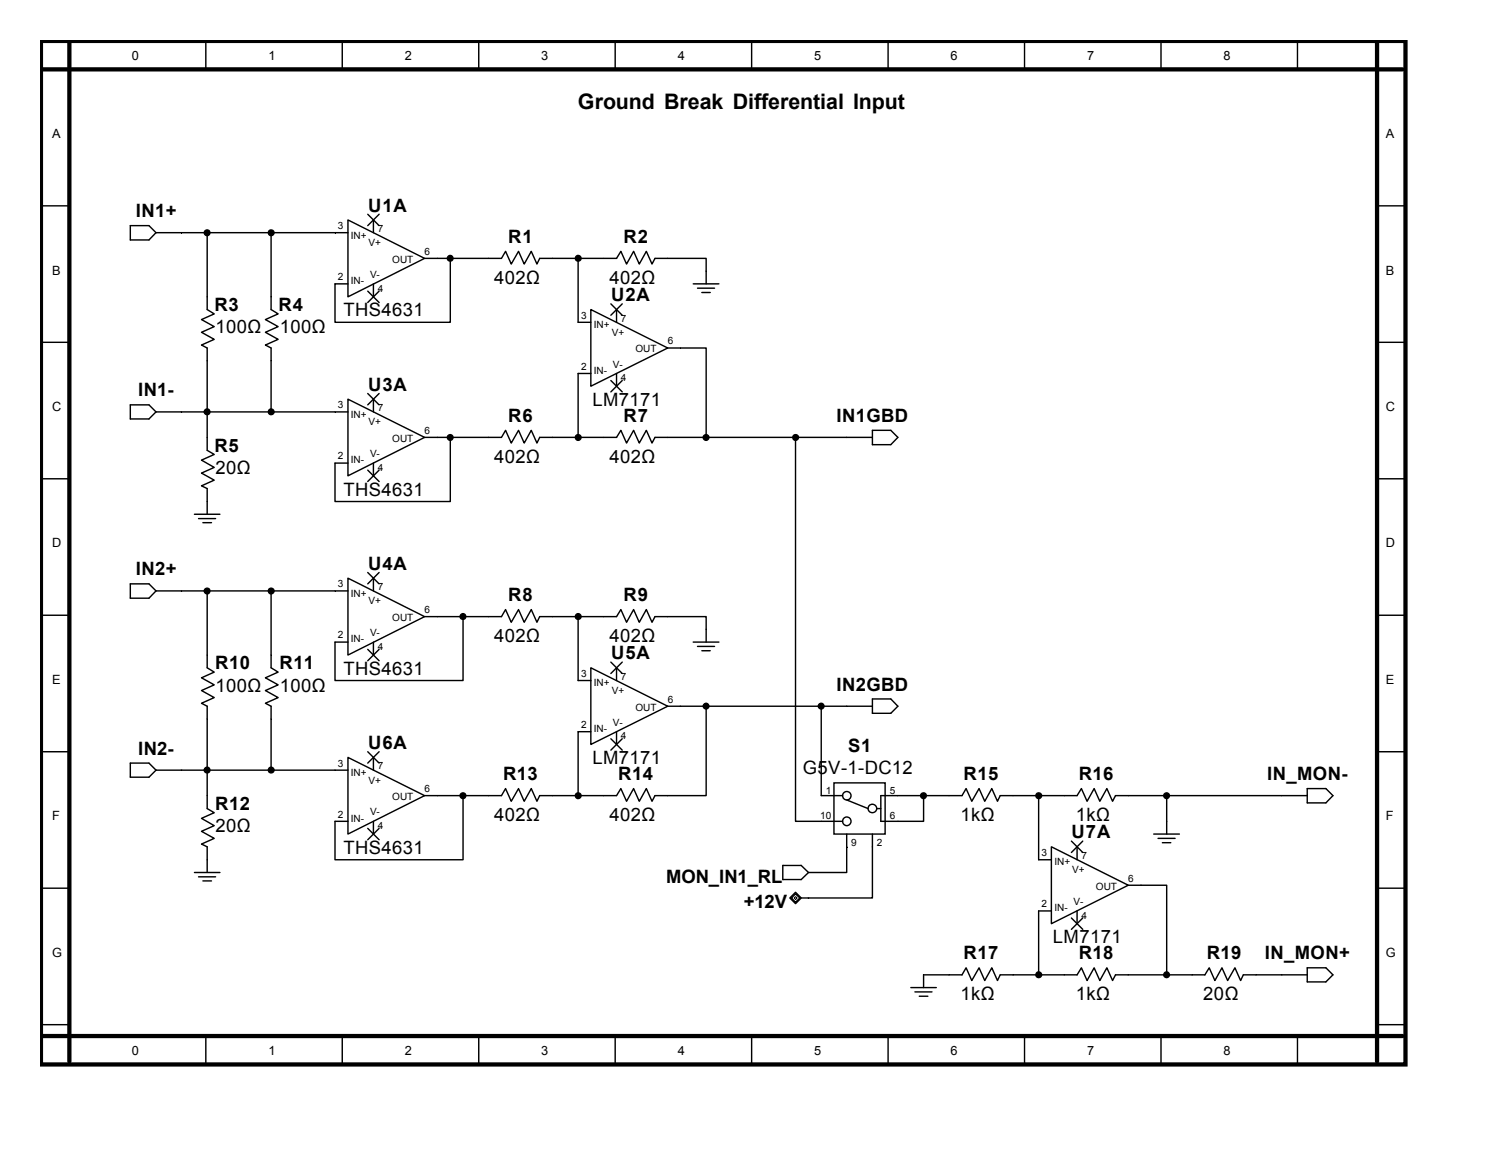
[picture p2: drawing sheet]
<svg xmlns="http://www.w3.org/2000/svg" width="279mm" height="216mm" viewBox="0 0 279 216" stroke-linecap="round" stroke-linejoin="round" font-family="sans-serif">
<path d="M7.6 7.6h254v190.5h-254zM7.6 12.9h253.5M12.9 7.6v190M256.3 7.6v190M7.6 192.8h253.5" fill="none" stroke="#000" stroke-width=".79"/>
<g fill="none" stroke="#000" stroke-width=".26">
<path d="M38.3 7.6v5.3M63.7 7.6v5.3M89.1 7.6v5.3M114.5 7.6v5.3M139.9 7.6v5.3M165.3 7.6v5.3M190.7 7.6v5.3M216.1 7.6v5.3M241.5 7.6v5.3M7.6 38.3h5.3M68.5 39.9l2.1 2.1M70.6 39.9l-2.1 2.1"/>
<path d="M256.3 38.3h5.3M24.3 42h3.4l1.3 1.3-1.3 1.4h-3.4zM29 43.3h9.6v14.3l1.3 .8-2.4 1.1 2.4 1.3-2.4 1 2.4 1.4-2.4 1 1.1 .6v19l1.3 .8-2.4 1 2.4 1.4-2.4 1.1 2.4 1.3-2.4 1 1.1 .5v4.8M62.4 43.3h2.4M64.8 40.9l14.2 7.2-14.2 7.1zM68.5 54.2l2.1 2.1M69.5 40.9v2.4M69.5 52.8v2.4M70.6 54.2l-2.1 2.1M79 48.1h14.3l.8-1.3 1.1 2.3 1.3-2.3 1.1 2.3 1.3-2.3 1 2.3 .6-1h14.3l.8-1.3 1 2.3 1.3-2.3 1.1 2.3 1.3-2.3 1.1 2.3 .5-1h9.5v4.7M83.8 48.1v11.9h-21.4v-7.2h2.4M107.6 48.1v11.9h2.4"/>
<path d="M110 57.6l14.3 7.2-14.3 7.1zM113.7 56.6l2.1 2.1M114.8 57.6v2.4M115.8 56.6l-2.1 2.1M129 52.8h4.8M129.8 53.6h3.2M130.6 54.4h1.6M7.6 63.7h5.3M24.3 75.4h3.4l1.3 1.3-1.3 1.3h-3.4zM29 76.7h9.6M62.4 76.7h2.4M64.8 74.3l14.2 7.1-14.2 7.2z"/>
<path d="M68.5 73.2l2.1 2.2M69.5 74.3v2.4M70.6 73.2l-2.1 2.2M110 69.5h-2.4v11.9M113.7 70.8l2.1 2.1M114.8 69.5v2.4M115.8 70.8l-2.1 2.1M124.3 64.8h2.4M256.3 63.7h5.3M7.6 89.1h5.3M36.2 95.7h4.7M37 96.5h3.1"/>
<path d="M37.8 97.3h1.6M68.5 87.5l2.1 2.1M69.5 86.2v2.4M70.6 87.5l-2.1 2.1M79 81.4h14.3l.8-1.3 1.1 2.4 1.3-2.4 1.1 2.4 1.3-2.4 1 2.4 .6-1.1h14.3l.8-1.3 1 2.4 1.3-2.4 1.1 2.4 1.3-2.4 1.1 2.4 .5-1.1h9.5M83.8 81.4v11.9h-21.4v-7.1h2.4M157.6 81.4h4.8M162.4 80.1h3.4l1.3 1.3-1.3 1.4h-3.4zM256.3 89.1h5.3M7.6 114.5h5.3M24.3 108.7h3.4l1.3 1.3-1.3 1.3h-3.4zM29 110h9.6v14.3l1.3 .8-2.4 1.1 2.4 1.3-2.4 1 2.4 1.3-2.4 1.1 1.1 .5v19.1l1.3 .8-2.4 1 2.4 1.4-2.4 1 2.4 1.3-2.4 1.1 1.1 .5v4.8"/>
<path d="M62.4 110h2.4M64.8 107.6l14.2 7.2-14.2 7.1zM68.5 106.6l2.1 2.1M69.5 107.6v2.4M69.5 119.5v2.4M70.6 106.6l-2.1 2.1M79 114.8h14.3l.8-1.3 1.1 2.3 1.3-2.3 1.1 2.3 1.3-2.3 1 2.3 .6-1h14.3l.8-1.3 1 2.3 1.3-2.3 1.1 2.3 1.3-2.3 1.1 2.3 .5-1h9.5v4.7M86.2 114.8v11.9h-23.8v-7.2h2.4M107.6 114.8v11.9h2.4M129 119.5h4.8M256.3 114.5h5.3M7.6 139.9h5.3"/>
<path d="M68.5 120.9l2.1 2.1M68.5 139.9l2.1 2.1M70.6 120.9l-2.1 2.1M70.6 139.9l-2.1 2.1M110 124.3l14.3 7.1-14.3 7.2zM110 136.2h-2.4v11.9M113.7 123.2l2.1 2.1M113.7 137.5l2.1 2.1M114.8 124.3v2.4M114.8 136.2v2.4M115.8 123.2l-2.1 2.1M115.8 137.5l-2.1 2.1"/>
<path d="M124.3 131.4h7.1M129.8 120.3h3.2M130.6 121.1h1.6M157.6 131.4h4.8M162.4 130.1h3.4l1.3 1.3-1.3 1.4h-3.4zM256.3 139.9h5.3M24.3 142h3.4l1.3 1.3-1.3 1.4h-3.4zM29 143.3h9.6M62.4 143.3h2.4M64.8 141l14.2 7.1-14.2 7.1zM68.5 154.2l2.1 2.1M69.5 141v2.3"/>
<path d="M69.5 152.9v2.3M70.6 154.2l-2.1 2.1M79 148.1h14.3l.8-1.3 1.1 2.3 1.3-2.3 1.1 2.3 1.3-2.3 1 2.3 .6-1h14.3l.8-1.3 1 2.3 1.3-2.3 1.1 2.3 1.3-2.3 1.1 2.3 .5-1h2.4M86.2 148.1v11.9h-23.8v-7.1h2.4M152.9 152.9h3.9M152.9 148.1h3.9M155.2 145.7h9.6v9.5h-9.6zM157.6 148.9l4 1.6M157.6 155.2v2.4M162.4 155.2v2.4M163.2 150.5h.8M167.1 148.1h-3.1v4.8h3.1"/>
<path d="M176.7 148.1h2.4l.7-1.3 1.1 2.3 1.3-2.3 1.1 2.3 1.3-2.3 1.1 2.3 .5-1h14.3l.8-1.3 1.1 2.3 1.3-2.3 1 2.3 1.3-2.3 1.1 2.3 .5-1h35.7M193.3 148.1v11.9h2.4M195.7 157.6l14.3 7.2-14.3 7.1zM199.4 156.5l2.1 2.2M200.5 157.6v2.4M201.5 156.5l-2.1 2.2M214.8 155.2h4.7M215.6 156h3.1M216.4 156.8h1.5M217.2 148.1v7.1M243.3 146.8h3.5l1.3 1.3-1.3 1.3h-3.5zM7.6 165.3h5.3"/>
<path d="M36.2 162.4h4.7M37 163.2h3.1M37.8 164h1.6M195.7 169.5h-2.4v11.9M199.4 170.9l2.1 2.1M200.5 169.5v2.4M201.5 170.9l-2.1 2.1M210 164.8h7.2v16.6M256.3 165.3h5.3M7.6 190.7h5.3M38.3 192.8v5.3M63.7 192.8v5.3"/>
<path d="M89.1 192.8v5.3M114.5 192.8v5.3M139.9 192.8v5.3M165.3 192.8v5.3M169.5 183.8h4.8M170.3 184.6h3.2M171.1 185.4h1.6M190.7 192.8v5.3M216.1 192.8v5.3M241.5 192.8v5.3M243.3 181.4h-11.9l-.5 1.1-1-2.4-1.4 2.4-1-2.4-1.4 2.4-1-2.4-.8 1.3h-16.7l-.5 1.1-1.1-2.4-1.3 2.4-1-2.4-1.3 2.4-1.1-2.4-.8 1.3h-14.3l-.5 1.1-1.1-2.4-1.3 2.4-1.1-2.4-1.3 2.4-1.1-2.4-.7 1.3h-7.2v2.4M243.3 180.1h3.5l1.3 1.3-1.3 1.4h-3.5z"/>
<path d="M256.3 190.7h5.3"/>
<circle cx="38.5" cy="43.3" r=".53"/>
<circle cx="83.8" cy="48.1" r=".53"/>
<circle cx="107.6" cy="48.1" r=".54"/>
<circle cx="38.5" cy="76.6" r=".53"/>
<circle cx="83.8" cy="81.4" r=".53"/>
<circle cx="107.6" cy="81.4" r=".54"/>
<circle cx="131.4" cy="81.4" r=".53"/>
<circle cx="38.5" cy="110" r=".53"/>
<circle cx="86.2" cy="114.7" r=".53"/>
<circle cx="107.6" cy="114.7" r=".54"/>
<circle cx="131.4" cy="131.4" r=".52"/>
<circle cx="38.5" cy="143.3" r=".53"/>
<circle cx="86.2" cy="148.1" r=".53"/>
<circle cx="107.6" cy="148.1" r=".54"/>
<circle cx="157.6" cy="152.9" r=".79"/>
<circle cx="157.6" cy="148.1" r=".79"/>
<circle cx="162.4" cy="150.5" r=".8"/>
<circle cx="193.4" cy="148.1" r=".54"/>
<circle cx="217.2" cy="148.1" r=".53"/>
<circle cx="193.4" cy="181.4" r=".54"/>
<circle cx="217.2" cy="181.4" r=".53"/>
</g>
<g fill="#000">
<circle cx="38.5" cy="43.3" r=".53"/>
<circle cx="83.8" cy="48.1" r=".53"/>
<circle cx="107.6" cy="48.1" r=".54"/>
<circle cx="38.5" cy="76.6" r=".53"/>
<circle cx="83.8" cy="81.4" r=".53"/>
<circle cx="107.6" cy="81.4" r=".54"/>
<circle cx="131.4" cy="81.4" r=".53"/>
<circle cx="38.5" cy="110" r=".53"/>
<circle cx="86.2" cy="114.7" r=".53"/>
<circle cx="107.6" cy="114.7" r=".54"/>
<circle cx="131.4" cy="131.4" r=".52"/>
<circle cx="38.5" cy="143.3" r=".53"/>
<circle cx="86.2" cy="148.1" r=".53"/>
<circle cx="107.6" cy="148.1" r=".54"/>
<circle cx="193.4" cy="148.1" r=".54"/>
<circle cx="217.2" cy="148.1" r=".53"/>
<circle cx="193.4" cy="181.4" r=".54"/>
<circle cx="217.2" cy="181.4" r=".53"/>
</g>
<path d="M148.1 166.1l1 1-1 1.1-1.1-1.1z" fill-rule="evenodd" fill="#fff"/>
<g fill="none" stroke="#000" stroke-width=".26">
<path d="M38.6 43.3h23.8M50.5 43.3v14.3l1.3 .8-2.4 1.1 2.4 1.3-2.4 1 2.4 1.4-2.4 1 1.1 .6v11.9M38.6 76.7h23.8M126.7 64.8h4.7v16.6h26.2M148.1 81.4v71.5h4.8M38.6 110h23.8M50.5 110v14.3l1.3 .8-2.4 1.1 2.4 1.3-2.4 1 2.4 1.3-2.4 1.1 1.1 .5v11.9M152.9 131.4v16.7M157.6 131.4h-26.2v16.7h-7.1M38.6 143.3h23.8M157.6 157.6v4.8h-7.1M162.4 157.6v9.5h-13.3"/>
<path d="M167.1 148.1h9.6M171.9 148.1v4.8h-4.8M145.7 161.1h3.4l1.4 1.3-1.4 1.3h-3.4zM148.1 166.1l1 1-1 1.1-1.1-1.1zM148.1 166.4l.8 .7-.8 .8-.8-.8z"/>
<circle cx="50.5" cy="43.3" r=".54"/>
<circle cx="50.5" cy="76.6" r=".54"/>
<circle cx="148.1" cy="81.4" r=".54"/>
<circle cx="50.5" cy="110" r=".54"/>
<circle cx="152.9" cy="131.4" r=".52"/>
<circle cx="50.5" cy="143.3" r=".54"/>
<circle cx="171.9" cy="148.1" r=".53"/>
</g>
<path d="M148.1 166.9l.3 .2-.3 .3-.3-.3z" fill="none" stroke="#000" stroke-width=".19"/>
<g fill="#000">
<circle cx="50.5" cy="43.3" r=".54"/>
<circle cx="50.5" cy="76.6" r=".54"/>
<circle cx="148.1" cy="81.4" r=".54"/>
<circle cx="50.5" cy="110" r=".54"/>
<circle cx="152.9" cy="131.4" r=".52"/>
<circle cx="50.5" cy="143.3" r=".54"/>
<circle cx="171.9" cy="148.1" r=".53"/>
</g>
<text font-size="4" x="107.6" y="20.3">Ground Break Differential Input</text>
<g font-size="3.4">
<text x="25.3" y="40.4">IN1+</text>
<text x="68.5" y="39.4">U1A</text>
<text x="94.6" y="45.2">R1</text>
<text x="116.1" y="45.2">R2</text>
<text x="92" y="52.8">402Ω</text>
<text x="113.5" y="52.8">402Ω</text>
<text x="39.9" y="57.9">R3</text>
<text x="51.9" y="57.9">R4</text>
<text x="63.9" y="58.9">THS4631</text>
<text x="113.7" y="56">U2A</text>
<text x="40.1" y="62.1">100Ω</text>
<text x="52.1" y="62.1">100Ω</text>
<text x="25.7" y="73.8">IN1-</text>
<text x="68.5" y="72.7">U3A</text>
<text x="110.3" y="75.6">LM7171</text>
<text x="94.6" y="78.5">R6</text>
<text x="116.1" y="78.5">R7</text>
<text x="155.7" y="78.5">IN1GBD</text>
<text x="39.9" y="84.1">R5</text>
<text x="40.1" y="88.3">20Ω</text>
<text x="92" y="86.1">402Ω</text>
<text x="113.5" y="86.1">402Ω</text>
<text x="63.9" y="92.2">THS4631</text>
<text x="25.3" y="107.1">IN2+</text>
<text x="68.5" y="106">U4A</text>
<text x="94.6" y="111.9">R8</text>
<text x="116.1" y="111.9">R9</text>
<text x="92" y="119.5">402Ω</text>
<text x="113.5" y="119.5">402Ω</text>
<text x="40" y="124.6">R10</text>
<text x="52" y="124.6">R11</text>
<text x="63.9" y="125.6">THS4631</text>
<text x="113.7" y="122.7">U5A</text>
<text x="40.1" y="128.7">100Ω</text>
<text x="52.1" y="128.7">100Ω</text>
<text x="155.7" y="128.5">IN2GBD</text>
<text x="25.7" y="140.5">IN2-</text>
<text x="68.5" y="139.4">U6A</text>
<text x="110.3" y="142.2">LM7171</text>
<text x="157.9" y="139.9">S1</text>
<text x="93.6" y="145.2">R13</text>
<text x="115.1" y="145.2">R14</text>
<text x="149.4" y="144.1">G5V-1-DC12</text>
<text x="179.4" y="145.2">R15</text>
<text x="200.8" y="145.2">R16</text>
<text x="235.9" y="145.2">IN_MON-</text>
<text x="40" y="150.7">R12</text>
<text x="40.1" y="154.9">20Ω</text>
<text x="92" y="152.8">402Ω</text>
<text x="113.5" y="152.8">402Ω</text>
<text x="178.8" y="152.8">1kΩ</text>
<text x="200.2" y="152.8">1kΩ</text>
<text x="63.9" y="158.9">THS4631</text>
<text x="199.5" y="156">U7A</text>
<text x="124" y="164.3">MON_IN1_RL</text>
<text x="138.4" y="169">+12V</text>
<text x="179.4" y="178.6">R17</text>
<text x="196" y="175.6">LM7171</text>
<text x="200.8" y="178.6">R18</text>
<text x="224.6" y="178.6">R19</text>
<text x="235.5" y="178.6">IN_MON+</text>
<text x="178.8" y="186.2">1kΩ</text>
<text x="200.2" y="186.2">1kΩ</text>
<text x="224" y="186.2">20Ω</text>
</g>
<g font-size="2.4">
<text x="24.6" y="11.1">0</text>
<text x="50" y="11.1">1</text>
<text x="75.4" y="11.1">2</text>
<text x="100.8" y="11.1">3</text>
<text x="126.2" y="11.1">4</text>
<text x="151.6" y="11.1">5</text>
<text x="177" y="11.1">6</text>
<text x="202.4" y="11.1">7</text>
<text x="227.8" y="11.1">8</text>
<text x="9.7" y="25.7">A</text>
<text x="257.9" y="25.7">A</text>
<text x="9.7" y="51.1">B</text>
<text x="257.9" y="51.1">B</text>
<text x="9.7" y="76.5">C</text>
<text x="257.9" y="76.5">C</text>
<text x="9.7" y="101.9">D</text>
<text x="257.9" y="101.9">D</text>
<text x="9.7" y="127.3">E</text>
<text x="257.9" y="127.3">E</text>
<text x="9.7" y="152.7">F</text>
<text x="257.9" y="152.7">F</text>
<text x="9.7" y="178.1">G</text>
<text x="257.9" y="178.1">G</text>
<text x="24.6" y="196.3">0</text>
<text x="50" y="196.3">1</text>
<text x="75.4" y="196.3">2</text>
<text x="100.8" y="196.3">3</text>
<text x="126.2" y="196.3">4</text>
<text x="151.6" y="196.3">5</text>
<text x="177" y="196.3">6</text>
<text x="202.4" y="196.3">7</text>
<text x="227.8" y="196.3">8</text>
</g>
<g font-size="1.9">
<text x="62.9" y="42.6">3</text>
<text x="65.3" y="44.4">IN+</text>
<text x="68.6" y="45.8">V+</text>
<text x="70.3" y="43.2">7</text>
<text x="79" y="47.4">6</text>
<text x="62.9" y="52.2">2</text>
<text x="65.3" y="52.9">IN-</text>
<text x="68.9" y="51.7">V-</text>
<text x="73" y="48.9">OUT</text>
<text x="70.3" y="54.3">4</text>
<text x="108.2" y="59.3">3</text>
<text x="115.6" y="59.9">7</text>
<text x="110.5" y="61.1">IN+</text>
<text x="113.9" y="62.5">V+</text>
<text x="118.3" y="65.6">OUT</text>
<text x="124.3" y="64.1">6</text>
<text x="108.2" y="68.8">2</text>
<text x="110.5" y="69.6">IN-</text>
<text x="114.1" y="68.4">V-</text>
<text x="115.6" y="71">4</text>
<text x="62.9" y="76">3</text>
<text x="65.3" y="77.8">IN+</text>
<text x="70.3" y="76.5">7</text>
<text x="68.6" y="79.2">V+</text>
<text x="73" y="82.3">OUT</text>
<text x="79" y="80.7">6</text>
<text x="62.9" y="85.5">2</text>
<text x="65.3" y="86.2">IN-</text>
<text x="68.9" y="85">V-</text>
<text x="70.3" y="87.6">4</text>
<text x="62.9" y="109.3">3</text>
<text x="65.3" y="111.1">IN+</text>
<text x="68.6" y="112.5">V+</text>
<text x="70.3" y="109.9">7</text>
<text x="62.9" y="118.8">2</text>
<text x="65.3" y="119.5">IN-</text>
<text x="68.9" y="118.4">V-</text>
<text x="73" y="115.6">OUT</text>
<text x="79" y="114.1">6</text>
<text x="70.3" y="120.9">4</text>
<text x="108.2" y="126">3</text>
<text x="110.5" y="127.8">IN+</text>
<text x="113.9" y="129.2">V+</text>
<text x="115.6" y="126.5">7</text>
<text x="124.3" y="130.8">6</text>
<text x="108.2" y="135.5">2</text>
<text x="110.5" y="136.2">IN-</text>
<text x="114.1" y="135.1">V-</text>
<text x="115.6" y="137.6">4</text>
<text x="118.3" y="132.2">OUT</text>
<text x="62.9" y="142.7">3</text>
<text x="70.3" y="143.2">7</text>
<text x="65.3" y="144.4">IN+</text>
<text x="68.6" y="145.8">V+</text>
<text x="73" y="148.9">OUT</text>
<text x="79" y="147.4">6</text>
<text x="153.7" y="147.7">1</text>
<text x="165.6" y="147.7">5</text>
<text x="62.9" y="152.2">2</text>
<text x="65.3" y="152.9">IN-</text>
<text x="68.9" y="151.7">V-</text>
<text x="70.3" y="154.3">4</text>
<text x="152.7" y="152.4">10</text>
<text x="165.6" y="152.4">6</text>
<text x="158.5" y="157.5">9</text>
<text x="163.2" y="157.5">2</text>
<text x="193.9" y="159.3">3</text>
<text x="196.3" y="161.1">IN+</text>
<text x="201.3" y="159.9">7</text>
<text x="199.6" y="162.5">V+</text>
<text x="204" y="165.6">OUT</text>
<text x="210" y="164.1">6</text>
<text x="193.9" y="168.9">2</text>
<text x="196.3" y="169.5">IN-</text>
<text x="199.8" y="168.4">V-</text>
<text x="201.3" y="171">4</text>
</g>
</svg>
